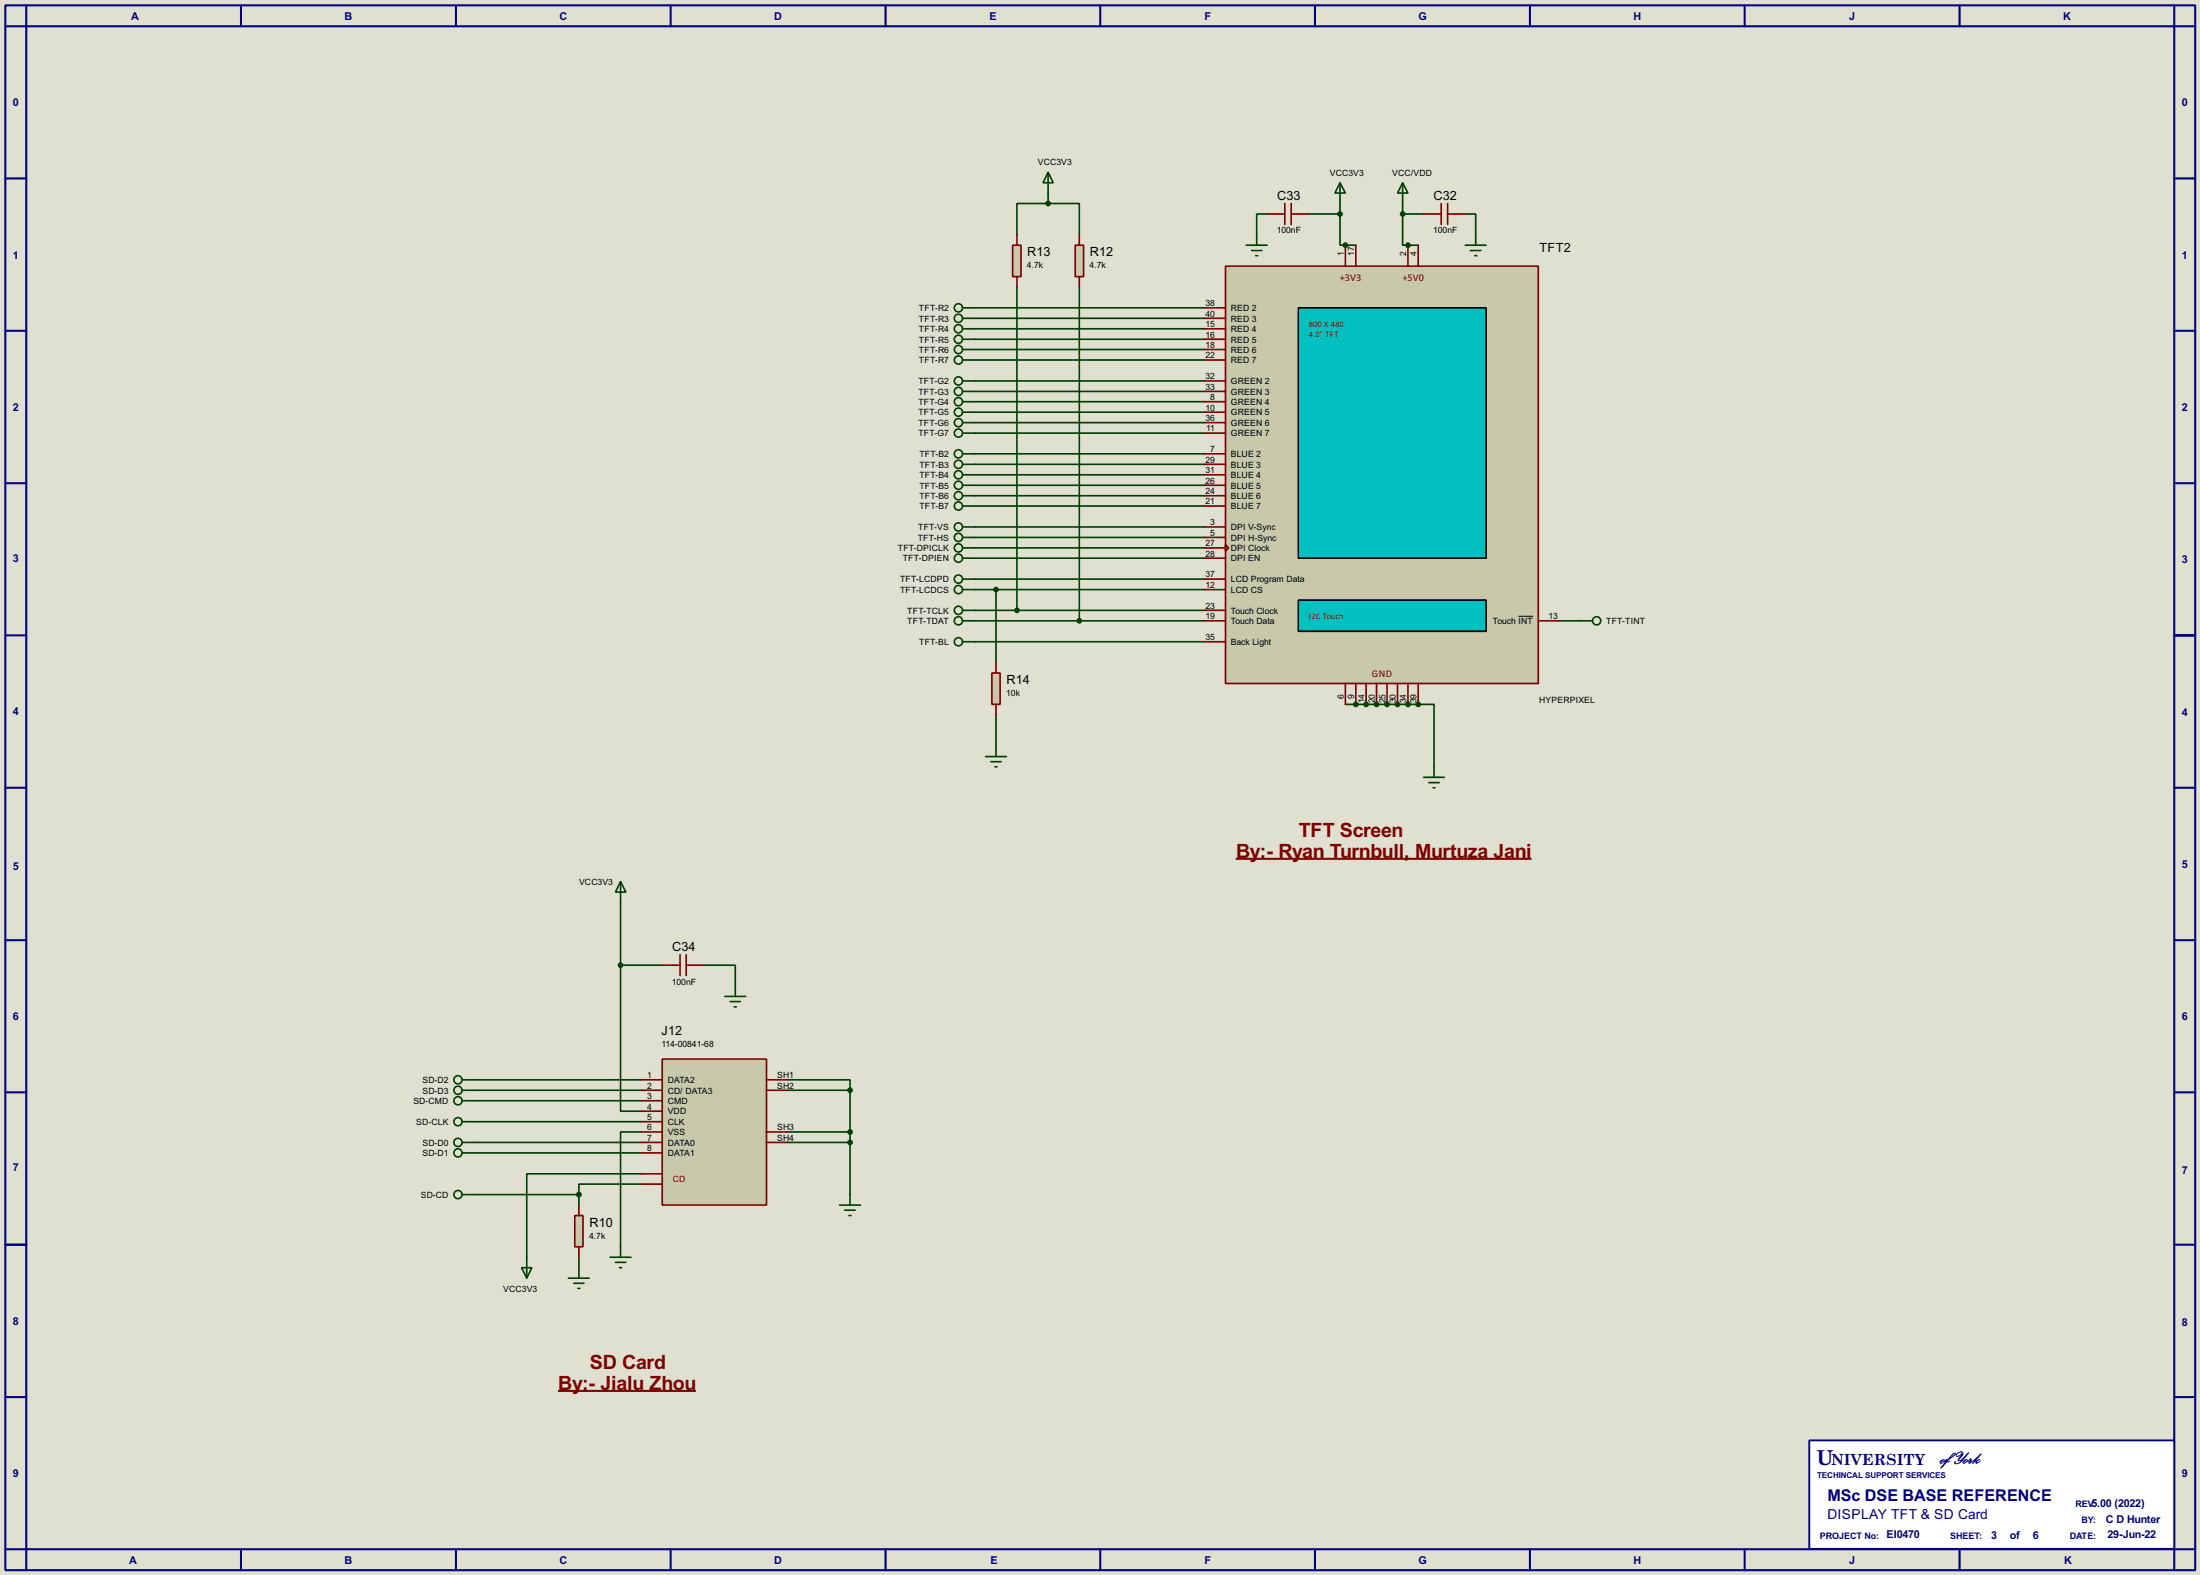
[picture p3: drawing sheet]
<svg xmlns="http://www.w3.org/2000/svg" width="536mm" height="383mm" viewBox="0 0 536 383" stroke-linecap="round" stroke-linejoin="round" font-family="sans-serif">
<path d="M0 0h535.9v383.5h-535.9z" fill="#e0e0d0"/>
<g fill="none" stroke="#000080" stroke-width=".5">
<path d="M1.3 1.3h533.4v381h-533.4zM6.4 6.4h523.2v370.8h-523.2zM6.4 1.3v5.1h-5.1M58.7 1.3v5.1M111.1 1.3v5.1M163.4 1.3v5.1M215.7 1.3v5.1M268 1.3v5.1M320.3 1.3v5.1M372.7 1.3v5.1M425 1.3v5.1M477.3 1.3v5.1"/>
<path d="M529.6 1.3v5.1h5.1M1.3 43.5h5.1M529.6 43.5h5.1M1.3 80.6h5.1M529.6 80.6h5.1M1.3 117.7h5.1M529.6 117.7h5.1M1.3 154.7h5.1M529.6 154.7h5.1M1.3 191.8h5.1M529.6 191.8h5.1M1.3 228.9h5.1"/>
<path d="M529.6 228.9h5.1M1.3 266h5.1M529.6 266h5.1M1.3 303.1h5.1M529.6 303.1h5.1M1.3 340.2h5.1M529.6 340.2h5.1M1.3 377.2h5.1v5.1M58.7 377.2v5.1M111.1 377.2v5.1M163.4 377.2v5.1M215.7 377.2v5.1"/>
<path d="M268 377.2v5.1M320.3 377.2v5.1M372.7 377.2v5.1M425 377.2v5.1M477.3 377.2v5.1M534.7 377.2h-5.1v5.1"/>
</g>
<path d="M440.7 350.7h88.9v26.4h-88.9z" fill="#fff" stroke="#000080" stroke-width=".45"/>
<g fill="none" stroke="#004000" stroke-width=".4">
<path d="M327.7 59.7h2.6M237.5 75h55.9M237.5 77.5h55.9M237.5 80.1h55.9M237.5 82.6h55.9M237.5 85.1h55.9M237.5 87.7h55.9M237.5 92.8h55.9M237.5 95.3h55.9M237.5 97.8h55.9M237.5 102.9h55.9M237.5 100.4h55.9"/>
<path d="M237.5 105.5h55.9M237.5 110.5h55.9M237.5 113.1h55.9M237.5 115.6h55.9M237.5 118.2h55.9M237.5 120.7h55.9M237.5 123.2h55.9M237.5 128.3h55.9M237.5 130.9h55.9M237.5 133.4h55.9M237.5 135.9h55.9M237.5 141h55.9"/>
<path d="M237.5 156.3h55.9M379.8 151.2h5.1M115.6 265.5h40.7M115.6 262.9h40.7M115.6 268h40.7M115.6 273.1h40.7M115.6 278.2h40.7M191.8 262.9h15.3v2.6M191.8 265.5h15.3M207.1 265.5v10.1h-15.3M115.6 280.7h40.7"/>
</g>
<circle cx="327.7" cy="59.7" r=".2" fill="#004000"/>
<path d="M343 59.7h2.5" fill="none" stroke="#004000" stroke-width=".4"/>
<g fill="#004000">
<circle cx="343" cy="59.7" r=".2"/>
<circle cx="335.3" cy="171.5" r=".2"/>
</g>
<path d="M335.3 171.5h2.6" fill="none" stroke="#004000" stroke-width=".4"/>
<circle cx="337.9" cy="171.5" r=".2" fill="#004000"/>
<path d="M337.9 171.5h2.5" fill="none" stroke="#004000" stroke-width=".4"/>
<circle cx="340.4" cy="171.5" r=".2" fill="#004000"/>
<path d="M340.4 171.5h2.6" fill="none" stroke="#004000" stroke-width=".4"/>
<circle cx="343" cy="171.5" r=".2" fill="#004000"/>
<path d="M332.8 171.5h2.5" fill="none" stroke="#004000" stroke-width=".4"/>
<g fill="#004000">
<circle cx="332.8" cy="171.5" r=".2"/>
<circle cx="330.3" cy="171.5" r=".2"/>
</g>
<path d="M327.7 171.5h5.1M343 171.5h2.5" fill="none" stroke="#004000" stroke-width=".4"/>
<circle cx="345.5" cy="171.5" r=".2" fill="#004000"/>
<g fill="none" stroke="#004000" stroke-width=".4">
<path d="M255.3 49.6h-7.6v7.6M255.3 49.6h7.6v7.6M255.3 47v2.6M308.7 52.1h-2.6v5.1M318.8 52.1h7.6M326.4 52.1v7.6h1.3M326.4 49.6v2.5M341.7 52.1v7.6h1.3M341.7 52.1h5.1M341.7 49.6v2.5M356.9 52.1h2.6v5.1M247.7 69.9v78.7"/>
<path d="M262.9 69.9v81.3M237.5 148.6h55.9M237.5 143.6h55.9M237.5 151.2h55.9M242.6 143.6v17.7M242.6 174v7.7M345.5 171.5h3.8v15.2M151.2 219.8v15.2M151.2 235v35.6h5.1M151.2 235h10.1M171.5 235h7.6v5.1M156.3 275.6h-5.1v28"/>
<path d="M191.8 278.2h15.3M207.1 275.6v15.3M115.6 290.9h25.4M141 290.9v2.5M156.3 285.8h-28v20.3M156.3 288.3h-15.3v2.6M141 306.1v2.6"/>
</g>
<path d="M161.3 257.9h25.4v35.5h-25.4z" fill="#c8c8aa" stroke="#800000" stroke-width=".4"/>
<g fill="none" stroke="#800000" stroke-width=".4">
<path d="M156.3 262.9h5M156.3 265.5h5M156.3 268h5M156.3 270.6h5M156.3 273.1h5M156.3 275.6h5M156.3 278.2h5M186.7 262.9h5.1M186.7 265.5h5.1M186.7 275.6h5.1M186.7 278.2h5.1M156.3 280.7h5"/>
<path d="M156.3 285.8h5M156.3 288.3h5"/>
</g>
<g fill="#004000" stroke="#004000" stroke-width=".4">
<circle cx="207" cy="265.5" r=".5"/>
<circle cx="207" cy="275.6" r=".5"/>
</g>
<g fill="none" stroke="#004000" stroke-width=".4">
<path d="M112.6 262.9h3M112.6 265.5h3M112.6 268h3M112.6 273.1h3M112.6 278.2h3M112.6 280.7h3"/>
<circle cx="111.5" cy="268" r="1"/>
<circle cx="111.5" cy="273.1" r="1"/>
<circle cx="111.5" cy="265.5" r="1"/>
<circle cx="111.5" cy="278.2" r="1"/>
<circle cx="111.5" cy="262.9" r="1"/>
<circle cx="111.5" cy="280.7" r="1"/>
</g>
<path d="M298.5 64.8h76.2v101.6h-76.2z" fill="#c8c8aa" stroke="#800000" stroke-width=".4"/>
<g fill="#00c0c0" stroke="#000" stroke-width=".4">
<path d="M316.3 75h45.7v60.9h-45.7z"/>
<path d="M316.3 146.1h45.7v7.6h-45.7z"/>
</g>
<g fill="none" stroke="#800000" stroke-width=".4">
<path d="M308.7 52.1h4.3M313 49.6v5.1M314.5 52.1h4.3M314.5 49.6v5.1M327.7 59.7v5.1M330.3 59.7v5.1M343 59.7v5.1M345.5 59.7v5.1M346.8 52.1h4.3M351.1 49.6v5.1M352.6 49.6v5.1M352.6 52.1h4.3"/>
<path d="M293.4 75h5.1M293.4 77.5h5.1M293.4 92.8h5.1M293.4 95.3h5.1M293.4 97.8h5.1M293.4 80.1h5.1M293.4 82.6h5.1M293.4 85.1h5.1M293.4 87.7h5.1M293.4 110.5h5.1M293.4 113.1h5.1M293.4 115.6h5.1"/>
<path d="M293.4 118.2h5.1M293.4 100.4h5.1M293.4 102.9h5.1M293.4 105.5h5.1M293.4 130.9h5.1M293.4 128.3h5.1M293.4 133.4h5.1M293.4 120.7h5.1M293.4 123.2h5.1M293.4 135.9h5.1M298.5 132.6l.8 .8-.8 .8zM293.4 156.3h5.1"/>
<path d="M293.4 143.6h5.1M293.4 151.2h5.1M293.4 148.6h5.1M293.4 141h5.1M374.7 151.2h5.1M327.7 166.4v5.1M330.3 166.4v5.1M332.8 166.4v5.1M335.3 166.4v5.1M337.9 166.4v5.1M340.4 166.4v5.1M343 166.4v5.1"/>
<path d="M345.5 166.4v5.1M161.3 235h4.4M165.7 232.5v5M167.2 232.5v5M167.2 235h4.3"/>
</g>
<path d="M369.9 150.1h3.5" fill="none" stroke="#000" stroke-width=".24"/>
<g fill="none" stroke="#004000" stroke-width=".4">
<path d="M303.6 59.7h5.1M306.1 57.2v2.5M326.4 44.5l1.3 2.5h-2.5zM326.4 44.5v5.1M341.7 44.5l1.3 2.5h-2.6zM341.7 44.5v5.1M356.9 59.7h5.1M359.5 57.2v2.5M234.5 75h3M234.5 77.5h3M304.9 61h2.5M305.9 62.3h.5"/>
<path d="M358.2 61h2.5M359.2 62.3h.5M234.5 80.1h3M234.5 82.6h3M234.5 85.1h3M234.5 87.7h3M234.5 92.8h3M234.5 95.3h3M234.5 97.8h3M234.5 102.9h3M234.5 100.4h3M234.5 105.5h3"/>
<path d="M234.5 110.5h3M234.5 113.1h3M234.5 115.6h3M234.5 118.2h3M234.5 120.7h3M234.5 123.2h3M234.5 128.3h3M234.5 130.9h3M234.5 133.4h3M234.5 135.9h3M234.5 141h3M234.5 143.6h3"/>
<path d="M234.5 148.6h3M234.5 151.2h3M234.5 156.3h3M384.9 151.2h3M346.8 189.3h5M348 190.6h2.6M349.1 191.8h.5M349.3 186.7v2.6M151.2 214.7l1.3 2.5h-2.6zM151.2 214.7v5.1M176.6 242.6h5.1M177.9 243.9h2.5"/>
<path d="M178.9 245.2h.5M179.1 240.1v2.5M112.6 290.9h3M204.5 293.4h5.1M205.8 294.7h2.5M206.8 296h.5M207.1 290.9v2.5M127.1 308.7h2.5l-1.3 2.5zM128.3 306.1v5.1M138.5 311.2h5.1M139.8 312.5h2.5M140.8 313.7h.5"/>
<path d="M141 308.7v2.5M148.6 306.1h5.1M149.9 307.4h2.6M150.9 308.7h.5M151.2 303.6v2.5"/>
<circle cx="233.4" cy="75" r="1"/>
<circle cx="233.4" cy="77.5" r="1"/>
<circle cx="233.4" cy="85.1" r="1"/>
<circle cx="233.4" cy="97.8" r="1"/>
<circle cx="233.4" cy="80.1" r="1"/>
<circle cx="233.4" cy="82.6" r="1"/>
<circle cx="233.4" cy="92.8" r="1"/>
<circle cx="233.4" cy="95.3" r="1"/>
<circle cx="233.4" cy="87.7" r="1"/>
<circle cx="233.4" cy="110.5" r="1"/>
<circle cx="233.4" cy="102.9" r="1"/>
<circle cx="233.4" cy="113.1" r="1"/>
<circle cx="233.4" cy="100.4" r="1"/>
<circle cx="233.4" cy="118.2" r="1"/>
<circle cx="233.4" cy="115.6" r="1"/>
<circle cx="233.4" cy="105.5" r="1"/>
<circle cx="233.4" cy="130.9" r="1"/>
<circle cx="233.4" cy="128.3" r="1"/>
<circle cx="233.4" cy="120.7" r="1"/>
<circle cx="233.4" cy="123.2" r="1"/>
<circle cx="233.4" cy="135.9" r="1"/>
<circle cx="233.4" cy="133.4" r="1"/>
<circle cx="233.4" cy="143.6" r="1"/>
<circle cx="233.4" cy="141" r="1"/>
<circle cx="233.4" cy="148.6" r="1"/>
<circle cx="233.4" cy="151.2" r="1"/>
<circle cx="233.4" cy="156.3" r="1"/>
<circle cx="388.9" cy="151.2" r="1"/>
<circle cx="111.5" cy="290.9" r="1"/>
</g>
<g fill="#004000" stroke="#004000" stroke-width=".4">
<circle cx="327.7" cy="59.7" r=".5"/>
<circle cx="342.9" cy="59.7" r=".5"/>
<circle cx="335.3" cy="171.5" r=".5"/>
<circle cx="337.8" cy="171.5" r=".5"/>
<circle cx="340.4" cy="171.5" r=".5"/>
<circle cx="342.9" cy="171.5" r=".5"/>
<circle cx="332.7" cy="171.5" r=".5"/>
<circle cx="330.2" cy="171.5" r=".5"/>
<circle cx="345.4" cy="171.5" r=".5"/>
<circle cx="326.4" cy="52.1" r=".5"/>
<circle cx="341.6" cy="52.1" r=".5"/>
<circle cx="207" cy="278.2" r=".5"/>
<circle cx="151.1" cy="235" r=".5"/>
</g>
<path d="M140 296h2v7.6h-2z" fill="#c8c8aa" stroke="#800000" stroke-width=".4"/>
<path d="M141 293.4v2.6M141 303.6v2.5" fill="none" stroke="#800000" stroke-width=".4"/>
<circle cx="141" cy="290.9" r=".5" fill="#004000" stroke="#004000" stroke-width=".4"/>
<path d="M301 209.1h72.1M135.9 338.7h33.6" fill="none" stroke="#800000" stroke-width=".5"/>
<path d="M261.9 59.7h2.1v7.7h-2.1z" fill="#c8c8aa" stroke="#800000" stroke-width=".4"/>
<path d="M262.9 57.2v2.5M262.9 67.4v2.5" fill="none" stroke="#800000" stroke-width=".4"/>
<path d="M246.7 59.7h2v7.7h-2z" fill="#c8c8aa" stroke="#800000" stroke-width=".4"/>
<path d="M247.7 57.2v2.5M247.7 67.4v2.5" fill="none" stroke="#800000" stroke-width=".4"/>
<path d="M255.3 42l1.3 2.5h-2.5zM255.3 42v5" fill="none" stroke="#004000" stroke-width=".4"/>
<circle cx="255.3" cy="49.6" r=".5" fill="#004000" stroke="#004000" stroke-width=".4"/>
<path d="M241.6 163.9h2v7.6h-2z" fill="#c8c8aa" stroke="#800000" stroke-width=".4"/>
<path d="M242.6 161.3v2.6M242.6 171.5v2.5" fill="none" stroke="#800000" stroke-width=".4"/>
<path d="M240.1 184.2h5.1M241.4 185.5h2.5M242.4 186.7h.5M242.6 181.7v2.5" fill="none" stroke="#004000" stroke-width=".4"/>
<g fill="#004000" stroke="#004000" stroke-width=".4">
<circle cx="247.7" cy="148.6" r=".5"/>
<circle cx="242.6" cy="143.6" r=".5"/>
<circle cx="262.9" cy="151.2" r=".5"/>
</g>
<text font-size="5.9" fill="#000080" x="442.5" y="356.7">U</text>
<g font-size="5.4" fill="#800000">
<text x="316.3" y="203.8">TFT Screen</text>
<text x="301.1" y="208.9">By:- Ryan Turnbull, Murtuza Jani</text>
<text x="143.6" y="333.4">SD Card</text>
<text x="136" y="338.5">By:- Jialu Zhou</text>
</g>
<text font-size="5" fill="#000080" x="472.7" y="356.6">ofYork</text>
<g font-size="4.4" fill="#000080">
<text x="446" y="356.8">NIVERSITY</text>
<text x="445.1" y="365.6">MSc DSE BASE REFERENCE</text>
</g>
<text font-size="3.8" fill="#000080" x="445.1" y="369.8">DISPLAY TFT &amp; SD Card</text>
<g font-size="3.5">
<text x="311.1" y="48.7">C33</text>
<text x="349.2" y="48.7">C32</text>
<text x="250.2" y="62.4">R13</text>
<text x="265.5" y="62.4">R12</text>
<text x="375" y="61.4">TFT2</text>
<text x="245.2" y="166.5">R14</text>
<text x="163.7" y="231.7">C34</text>
<text x="161.2" y="252">J12</text>
<text x="143.6" y="298.7">R10</text>
</g>
<g font-size="3.1" fill="#800000">
<text x="326.4" y="68.4">+3V3</text>
<text x="341.6" y="68.4">+5V0</text>
<text x="334.1" y="164.9">GND</text>
</g>
<g font-size="3" fill="#000080">
<text x="31.9" y="4.9">A</text>
<text x="83.9" y="4.9">B</text>
<text x="136.3" y="4.9">C</text>
<text x="188.6" y="4.9">D</text>
<text x="241" y="4.9">E</text>
<text x="293.4" y="4.9">F</text>
<text x="345.5" y="4.9">G</text>
<text x="397.9" y="4.9">H</text>
<text x="450.4" y="4.9">J</text>
<text x="502.5" y="4.9">K</text>
<text x="3.2" y="25.9">0</text>
<text x="531.5" y="25.9">0</text>
<text x="3.2" y="63">1</text>
<text x="531.5" y="63">1</text>
<text x="3.2" y="100.1">2</text>
<text x="531.5" y="100.1">2</text>
<text x="3.2" y="136.9">3</text>
<text x="531.5" y="137.2">3</text>
<text x="3.2" y="174">4</text>
<text x="531.5" y="174.3">4</text>
<text x="3.2" y="211.9">5</text>
<text x="531.5" y="211.4">5</text>
<text x="3.2" y="248.5">6</text>
<text x="531.5" y="248.5">6</text>
<text x="3.2" y="285">7</text>
<text x="531.5" y="285.8">7</text>
<text x="3.2" y="322.6">8</text>
<text x="531.5" y="322.9">8</text>
<text x="3.2" y="359.7">9</text>
<text x="531.5" y="359.7">9</text>
<text x="509.5" y="366.9">5.00 (2022)</text>
<text x="512.9" y="370.7">C D Hunter</text>
<text x="459.5" y="374.5">EI0470</text>
<text x="485" y="374.8">3</text>
<text x="489.6" y="374.8">of</text>
<text x="495.2" y="374.8">6</text>
<text x="513.4" y="374.5">29-Jun-22</text>
<text x="31.4" y="380.8">A</text>
<text x="83.9" y="380.8">B</text>
<text x="136.3" y="380.8">C</text>
<text x="188.6" y="380.8">D</text>
<text x="241.2" y="380.8">E</text>
<text x="293.4" y="380.8">F</text>
<text x="345.5" y="380.8">G</text>
<text x="397.9" y="380.8">H</text>
<text x="450.4" y="380.8">J</text>
<text x="502.8" y="380.8">K</text>
</g>
<g font-size="2.6" fill="#800000">
<text x="318.8" y="79.6">800 X 480</text>
<text x="318.8" y="82.2">4.0&quot; TFT</text>
<text x="318.8" y="150.7">I2C Touch</text>
</g>
<g font-size="2.5" fill="#000080">
<text x="505.5" y="367">REV:</text>
<text x="507" y="370.8">BY:</text>
<text x="443.3" y="374.6">PROJECT No:</text>
<text x="475" y="374.6">SHEET:</text>
<text x="504.1" y="374.6">DATE:</text>
</g>
<g font-size="2.4">
<text x="252.8" y="40.2">VCC3V3</text>
<text x="323.9" y="42.7">VCC3V3</text>
<text x="339.1" y="42.7">VCC/VDD</text>
<text x="311" y="56.8">100nF</text>
<text x="349.1" y="56.8">100nF</text>
<text x="250.2" y="65.4">4.7k</text>
<text x="265.4" y="65.4">4.7k</text>
<text x="327.3" y="62.3" transform="rotate(-90 327.3 62.3)">1</text>
<text x="329.9" y="62.2" transform="rotate(-90 329.9 62.2)">17</text>
<text x="342.6" y="62.2" transform="rotate(-90 342.6 62.2)">2</text>
<text x="345" y="62.3" transform="rotate(-90 345 62.3)">4</text>
<text x="223.8" y="75.8">TFT-R2</text>
<text x="293.7" y="74.6">38</text>
<text x="293.7" y="77.1">40</text>
<text x="299.8" y="75.8">RED 2</text>
<text x="223.8" y="78.3">TFT-R3</text>
<text x="223.8" y="80.8">TFT-R4</text>
<text x="223.8" y="83.4">TFT-R5</text>
<text x="293.7" y="79.7">15</text>
<text x="293.7" y="82.2">16</text>
<text x="299.8" y="78.3">RED 3</text>
<text x="299.8" y="80.8">RED 4</text>
<text x="299.8" y="83.4">RED 5</text>
<text x="223.8" y="85.9">TFT-R6</text>
<text x="223.8" y="88.5">TFT-R7</text>
<text x="293.7" y="84.7">18</text>
<text x="293.7" y="87.3">22</text>
<text x="299.8" y="85.9">RED 6</text>
<text x="299.8" y="88.5">RED 7</text>
<text x="223.7" y="93.6">TFT-G2</text>
<text x="293.7" y="92.4">32</text>
<text x="293.7" y="94.9">33</text>
<text x="299.8" y="93.6">GREEN 2</text>
<text x="223.7" y="96.1">TFT-G3</text>
<text x="223.7" y="98.6">TFT-G4</text>
<text x="223.7" y="101.2">TFT-G5</text>
<text x="293.7" y="100">10</text>
<text x="294.8" y="97.4">8</text>
<text x="299.8" y="96.1">GREEN 3</text>
<text x="299.8" y="98.6">GREEN 4</text>
<text x="299.8" y="101.2">GREEN 5</text>
<text x="223.7" y="103.7">TFT-G6</text>
<text x="223.7" y="106.3">TFT-G7</text>
<text x="293.7" y="102.5">36</text>
<text x="293.8" y="105.1">11</text>
<text x="299.8" y="103.7">GREEN 6</text>
<text x="299.8" y="106.3">GREEN 7</text>
<text x="223.9" y="111.3">TFT-B2</text>
<text x="223.9" y="113.9">TFT-B3</text>
<text x="293.7" y="112.7">29</text>
<text x="294.8" y="110.1">7</text>
<text x="299.8" y="111.3">BLUE 2</text>
<text x="299.8" y="113.9">BLUE 3</text>
<text x="223.9" y="116.4">TFT-B4</text>
<text x="223.9" y="119">TFT-B5</text>
<text x="293.7" y="115.2">31</text>
<text x="293.7" y="117.8">26</text>
<text x="299.8" y="116.4">BLUE 4</text>
<text x="299.8" y="119">BLUE 5</text>
<text x="223.9" y="121.5">TFT-B6</text>
<text x="223.9" y="124">TFT-B7</text>
<text x="293.7" y="120.3">24</text>
<text x="293.7" y="122.8">21</text>
<text x="299.8" y="121.5">BLUE 6</text>
<text x="299.8" y="124">BLUE 7</text>
<text x="223.5" y="131.7">TFT-HS</text>
<text x="223.6" y="129.1">TFT-VS</text>
<text x="294.8" y="130.5">5</text>
<text x="294.8" y="127.9">3</text>
<text x="299.8" y="131.7">DPI H-Sync</text>
<text x="299.8" y="129.1">DPI V-Sync</text>
<text x="218.7" y="134.2">TFT-DPICLK</text>
<text x="219.9" y="136.7">TFT-DPIEN</text>
<text x="293.7" y="133">27</text>
<text x="293.7" y="135.5">28</text>
<text x="299.8" y="134.2">DPI Clock</text>
<text x="299.8" y="136.7">DPI EN</text>
<text x="219.2" y="141.8">TFT-LCDPD</text>
<text x="293.7" y="143.2">12</text>
<text x="293.7" y="140.6">37</text>
<text x="299.8" y="141.8">LCD Program Data</text>
<text x="219.2" y="144.4">TFT-LCDCS</text>
<text x="221" y="149.4">TFT-TCLK</text>
<text x="293.7" y="148.2">23</text>
<text x="299.8" y="144.4">LCD CS</text>
<text x="299.8" y="149.4">Touch Clock</text>
<text x="221" y="152">TFT-TDAT</text>
<text x="293.7" y="155.9">35</text>
<text x="293.7" y="150.8">19</text>
<text x="299.8" y="152">Touch Data</text>
<text x="363.6" y="152">Touch INT</text>
<text x="377.2" y="150.8">13</text>
<text x="391.2" y="152">TFT-TINT</text>
<text x="223.9" y="157.1">TFT-BL</text>
<text x="299.8" y="157.1">Back Light</text>
<text x="245.1" y="169.4">10k</text>
<text x="327.3" y="170.1" transform="rotate(-90 327.3 170.1)">6</text>
<text x="329.9" y="170.1" transform="rotate(-90 329.9 170.1)">9</text>
<text x="332.4" y="171.2" transform="rotate(-90 332.4 171.2)">14</text>
<text x="334.9" y="171.3" transform="rotate(-90 334.9 171.3)">20</text>
<text x="337.5" y="171.3" transform="rotate(-90 337.5 171.3)">25</text>
<text x="340" y="171.2" transform="rotate(-90 340 171.2)">30</text>
<text x="342.6" y="171.3" transform="rotate(-90 342.6 171.3)">34</text>
<text x="345.1" y="171.2" transform="rotate(-90 345.1 171.2)">39</text>
<text x="374.9" y="171.2">HYPERPIXEL</text>
<text x="141" y="215.5">VCC3V3</text>
<text x="163.7" y="239.7">100nF</text>
<text x="161.1" y="255">114-00841-68</text>
<text x="102.9" y="263.7">SD-D2</text>
<text x="157.7" y="262.5">1</text>
<text x="162.6" y="263.7">DATA2</text>
<text x="189.3" y="262.5">SH1</text>
<text x="100.7" y="268.8">SD-CMD</text>
<text x="102.9" y="266.3">SD-D3</text>
<text x="157.7" y="265.1">2</text>
<text x="157.7" y="267.6">3</text>
<text x="162.6" y="266.3">CD/ DATA3</text>
<text x="162.6" y="268.8">CMD</text>
<text x="189.3" y="265.1">SH2</text>
<text x="101.4" y="273.9">SD-CLK</text>
<text x="157.7" y="270.2">4</text>
<text x="157.7" y="272.7">5</text>
<text x="157.7" y="275.2">6</text>
<text x="162.6" y="271.4">VDD</text>
<text x="162.6" y="273.9">CLK</text>
<text x="189.3" y="275.2">SH3</text>
<text x="102.9" y="279">SD-D0</text>
<text x="102.9" y="281.5">SD-D1</text>
<text x="157.7" y="277.8">7</text>
<text x="157.7" y="280.3">8</text>
<text x="162.6" y="276.4">VSS</text>
<text x="162.6" y="279">DATA0</text>
<text x="162.6" y="281.5">DATA1</text>
<text x="189.3" y="277.8">SH4</text>
<text x="102.5" y="291.7">SD-CD</text>
<text x="143.5" y="301.6">4.7k</text>
<text x="122.6" y="314.5">VCC3V3</text>
</g>
<text font-size="2.4" fill="#800000" x="163.9" y="287.8">CD</text>
<text font-size="2.2" fill="#000080" x="442.6" y="359.8">TECHINCAL SUPPORT SERVICES</text>
</svg>
